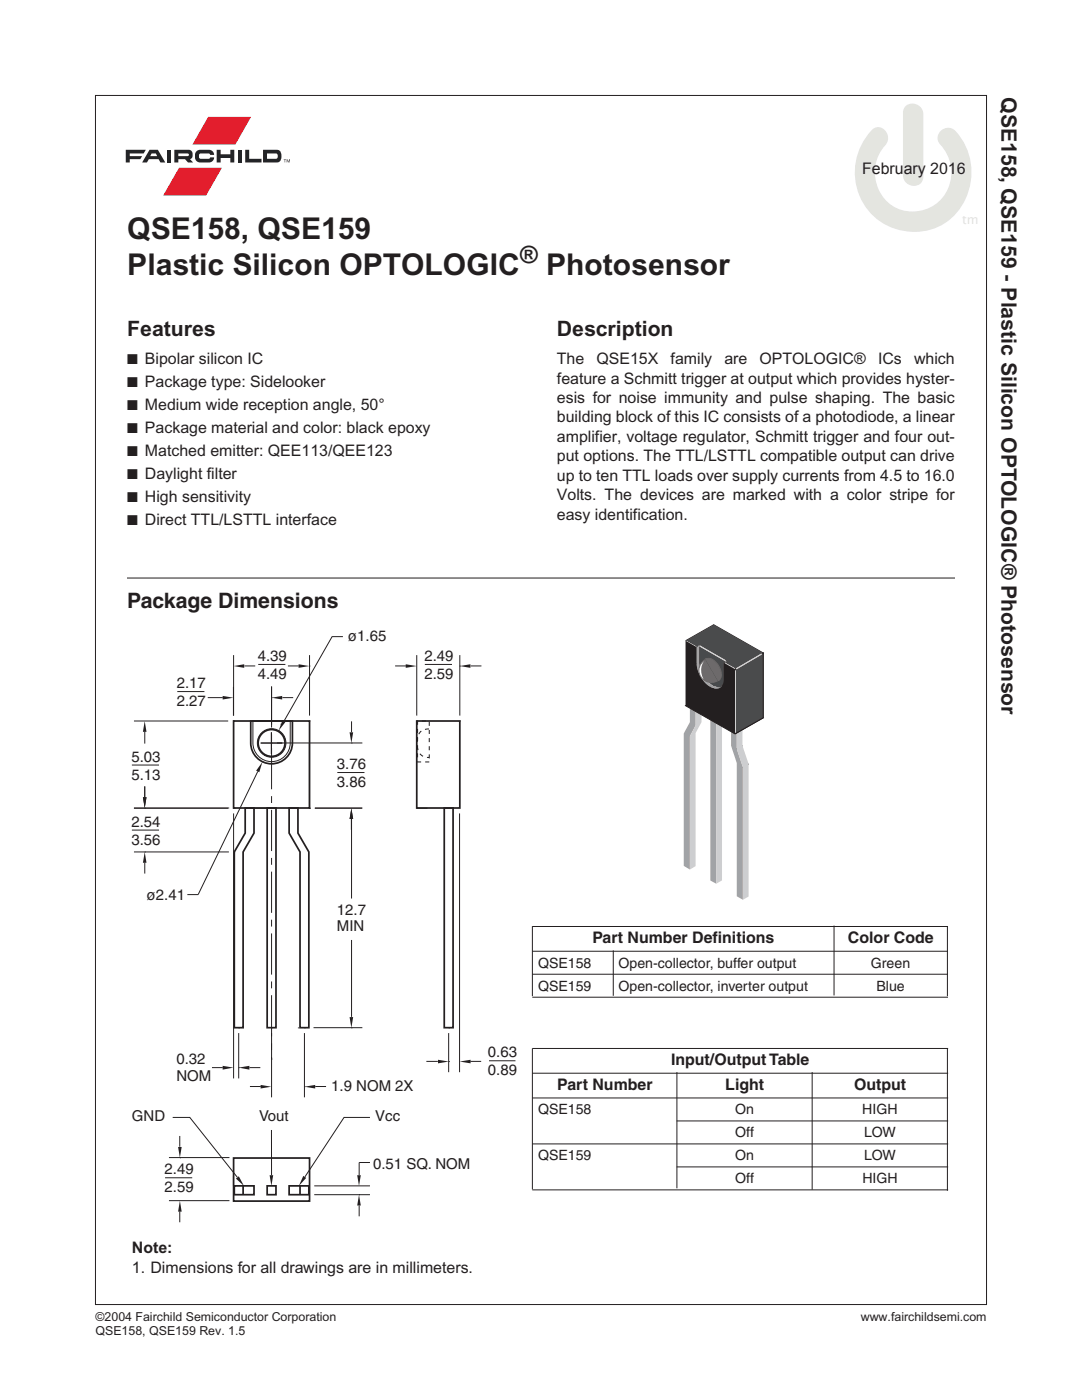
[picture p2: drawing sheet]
<svg xmlns="http://www.w3.org/2000/svg" width="216mm" height="279mm" viewBox="0 0 216 279" stroke-linecap="round" stroke-linejoin="round" font-family="sans-serif">
<g fill="#e4e5e0">
<path d="M173.9 26a1.9 1.9 0 0 1 2.1-.5 1.9 1.9 0 0 1 1.2 1.9 2.76 2.76 0 0 1-1.2 2.4 7.8 7.8 0 0 0-.7 8.1 7.8 7.8 0 0 0 7 4.3 7.8 7.8 0 0 0 7-5 7.8 7.8 0 0 0-1.7-8.4 2.04 2.04 0 0 1 .2-2.8 2.04 2.04 0 0 1 2.9 .2 12.2 12.2 0 0 1-4 19.3 11.9 11.9 0 0 1-14.3-4.6 11.9 11.9 0 0 1 1.5-14.9z"/>
<path d="M180.8 21.1a2.16 2.16 0 0 1 2.2-.2 2.16 2.16 0 0 1 1.2 1.9v12.5a2.04 2.04 0 0 1-2.1 1.8 2.04 2.04 0 0 1-1.9-2.1v-12.5a1.78 1.78 0 0 1 .6-1.4z"/>
</g>
<path d="M19 19.1h177.8v241.2h-177.8zM25.4 115.4h165.1" fill="none" stroke="#231f20" stroke-width=".2"/>
<path d="M119.9 124.4h42.6v56h-42.6z" fill="#fff"/>
<path d="M137.7 140.3l1.1 .7v3.8l-1.1 2.1v26.6l-1.3-.7v-26.4l1.3-2.3z" fill="#a1a3a6"/>
<path d="M138.8 141l1.2-.6v3.7l-1.2 2.2v26.6l-1.1 .6v-26.6l1.1-2.1z" fill="#cdced0"/>
<path d="M145.9 145l1.1 .7v3.8l1.2 3.6v26.5l-1.2-.7v-26.6l-1.1-3.5z" fill="#a1a3a6"/>
<path d="M148.2 148.8l-1.2 .7M149.4 152.5l-1.2 .7" fill="none" stroke="#231f20" stroke-width=".2"/>
<path d="M147 145.7l1.1-.6v3.7l1.3 3.7v26.4l-1.2 .7v-26.5l-1.2-3.6z" fill="#cdced0"/>
<path d="M141.7 142.7l1.2 .6v33.1l-1.2-.7z" fill="#a1a3a6"/>
<path d="M142.9 143.3l1.2-.6v33l-1.2 .7z" fill="#cdced0"/>
<path d="M136.8 127.9l5.6-3.2 9.9 5.6-5.6 3.2M139 129.1l.3-.1v3.3a5.4 5.4 0 0 0 3.6 4.9 1.58 1.58 0 0 0 1.8-1.8M139.3 132.3l-.3 .1M142 136.9l-.3 .2M142.4 124.7v12.9M144.5 132.3l.2-.2v3.3M144.7 135.4l-.2 .1M152.3 130.3v13M136.8 140.8l5.6-3.2 9.9 5.7-5.6 3.2z" fill="none" stroke="#231f20" stroke-width=".2"/>
<path d="M146.7 133.5l5.6-3.2v13l-5.6 3.1z" fill="#4a4b4c"/>
<path d="M146.7 133.5l5.6-3.2v13l-5.6 3.1z" fill="none" stroke="#231f20" stroke-width=".2"/>
<path d="M139 129.1l.3-.1v3.3a5.4 5.4 0 0 0 3.6 4.9 1.58 1.58 0 0 0 1.8-1.8v-3.3l-.3 .2v3.2a1.65 1.65 0 0 1-.8 1.8 1.65 1.65 0 0 1-1.9-.2 5.9 5.9 0 0 1-2.7-4.7z" fill="#a4a5a9"/>
<path d="M139.5 128.8l5.4 3.2v3.2a1.67 1.67 0 0 1-.8 1.8 1.67 1.67 0 0 1-1.9-.2 6 6 0 0 1-2.7-4.7z" fill="#48494a"/>
<path d="M136.8 127.9l5.6-3.2 9.9 5.6-5.6 3.2-2.2-1.2 .4-.3-5.5-3.2-.4 .3z" fill="#4a4b4c"/>
<path d="M146.9 133.5l5.1-3z" fill="#fff"/>
<path d="M152 130.5l-5.1 3" fill="none" stroke="#cdced0" stroke-width=".2"/>
<path d="M146.7 133.8v12.4z" fill="#fff"/>
<path d="M146.7 133.8v12.4" fill="none" stroke="#cdced0" stroke-width=".2"/>
<path d="M136.9 128l2 1.1z" fill="#fff"/>
<path d="M136.9 128l2 1.1" fill="none" stroke="#cdced0" stroke-width=".2"/>
<path d="M144.6 132.4l2 1.1z" fill="#fff"/>
<path d="M144.6 132.4l2 1.1" fill="none" stroke="#cdced0" stroke-width=".2"/>
<path d="M139.6 128.9l5.2 3z" fill="#fff"/>
<path d="M139.6 128.9l5.2 3" fill="none" stroke="#cdced0" stroke-width=".2"/>
<path d="M144.6 132.2l.3-.2z" fill="#a4a5a9"/>
<path d="M136.8 127.9l2.2 1.2v3.3a5.5 5.5 0 0 0 3.6 5 1.58 1.58 0 0 0 1.8-1.9v-3.2l2.3 1.2v13l-9.9-5.7z" fill="#231f20"/>
<path d="M139.2 129l.3-.1v3.3a5.4 5.4 0 0 0 3.6 4.9h.7l.3-.2a1.61 1.61 0 0 1-2.2 .1 5.9 5.9 0 0 1-2.7-4.7z" fill="#a4a5a9"/>
<g fill="#666669">
<path d="M140.8 131.5a2.11 2.11 0 0 1 2.5 1.2 2.62 2.62 0 0 1 .3 3.1l-.2 .1z"/>
<path d="M140.7 131.5l.2-.1z"/>
</g>
<path d="M140 132.1l.7-.6 2.6 4.5a2.57 2.57 0 0 1-3.3-.6 2.57 2.57 0 0 1 0-3.3z" fill="#696a6d"/>
<path d="M140.9 131.4a1.72 1.72 0 0 1 2 .7 2.92 2.92 0 0 1 .8 3.5l-.3 .3z" fill="#666669"/>
<path d="M140.7 131.5a1.83 1.83 0 0 1 2.3 .9 2.7 2.7 0 0 1 .6 3.3l-.3 .3z" fill="#696a6d"/>
<g fill="#fff">
<path d="M140.1 132.3l.3-.3a3.5 3.5 0 0 0 0 3.6 2.29 2.29 0 0 1-.3-3.3z"/>
<path d="M26.2 125h77.2v118.9h-77.2z"/>
</g>
<g fill="none" stroke="#231f20" stroke-width=".35">
<path d="M46.6 143.9h15.2v17.4h-15.2zM50 143.9h8.3v4.4a4.2 4.2 0 0 1-4.1 4.1 4.2 4.2 0 0 1-4.2-4.1zM83.2 143.9h8.6v17.4h-8.6zM48.9 161.3h1.8v5l-2.2 3.7v35.1h-1.7v-35.1l2.1-3.7zM53.3 161.3h1.8v43.8h-1.8zM57.7 161.3h1.8v5l2.1 3.7v35.1h-1.7v-35.1l-2.2-3.7zM88.6 161.3h1.8v43.8h-1.8zM46.6 231.1h15.2v8.6h-15.2zM46.8 236.7h3.9v1.7h-3.9zM48.5 236.7v1.7M53.3 236.7h1.8v1.7h-1.8zM57.7 236.7h3.9v1.7h-3.9z"/>
<path d="M59.9 236.7v1.7"/>
<circle cx="54.2" cy="148.3" r="2.68"/>
</g>
<g fill="none" stroke="#231f20" stroke-width=".2">
<path d="M50.5 143.9h7.4v4.4a3.7 3.7 0 0 1-3.7 3.7 3.7 3.7 0 0 1-3.7-3.7zM61.7 148.3v13M49.8 161.3h4.4M83.2 161.3h2.1M46.6 234.5v2.2"/>
<circle cx="54.2" cy="148.3" r="2.85"/>
</g>
<g fill="#231f20">
<path d="M53.8 234.5h.7l-.3 2.2z"/>
<path d="M46.6 132.9l2.1-.3v.7z"/>
<path d="M59.6 132.6l2.1 .3-2.1 .4z"/>
</g>
<path d="M46.6 130.7v12.1M48.8 132.9h2.1M57.5 132.9h2.1M61.7 132.9h.1M61.8 130.7v12.1M28.9 156.9v2.2M46.6 143.9h.1M61.7 143.9h.1M26.7 161.3h18.8" fill="none" stroke="#231f20" stroke-width=".2"/>
<g fill="#231f20">
<path d="M28.9 143.9l.3 2.2h-.7z"/>
<path d="M28.5 159.1h.7l-.3 2.2z"/>
</g>
<path d="M46.6 143.9h.1M28.9 161.3h.1M46.6 161.3h.1" fill="none" stroke="#231f20" stroke-width=".2"/>
<g fill="#231f20">
<path d="M28.5 159.1h.7l-.3 2.2z"/>
<path d="M28.9 170l.3 2.2h-.7z"/>
</g>
<path d="M28.9 170h.1M46.7 170h.1M46.8 161.3h.1" fill="none" stroke="#231f20" stroke-width=".2"/>
<path d="M52.4 152.1l-.7 2-.6-.3z" fill="#231f20"/>
<g fill="none" stroke="#231f20" stroke-width=".2">
<path d="M26.7 143.9h18.8M28.9 146v2.4M28.9 156.9v2.2M51.4 154l-11.9 24.5h-2.1M52 148.3h4.3M52.4 152.1h.1M54.2 146.1v4.3M56 144.5h.1M26.7 161.3h19M26.7 170h19M28.9 172.2v2.1M62.8 161.3h9.5"/>
<path d="M70.1 163.4v2.2"/>
</g>
<g fill="#231f20">
<path d="M70.1 161.3l.4 2.1h-.7z"/>
<path d="M69.8 146.1h.7l-.4 2.2z"/>
</g>
<path d="M54.2 148.3h.1M70.1 148.3h.1M61.7 161.3h.1" fill="none" stroke="#231f20" stroke-width=".2"/>
<g fill="#231f20">
<path d="M47.6 213.1l2.2-.4v.8z"/>
<path d="M44.4 212.7l2.2 .4-2.2 .4z"/>
</g>
<path d="M46.6 161.3h.1M61.7 161.3h.1M47.6 205.1h.1M47.6 213.1h.1M54.2 211.4h.1" fill="none" stroke="#231f20" stroke-width=".2"/>
<g fill="#231f20">
<path d="M70.1 161.3l.4 2.1h-.7z"/>
<path d="M69.8 203h.7l-.4 2.1z"/>
</g>
<path d="M55.3 148.3h17M70.1 144v2.1M46.6 162.3v52.9M61.7 161.3h.1M62.8 161.3h9.5M70.1 163.4v15.9M59.4 205.1h.1M70.1 205.1h.1" fill="none" stroke="#231f20" stroke-width=".2"/>
<path d="M54.2 137v74.3" fill="none" stroke="#231f20" stroke-width=".2" stroke-dasharray="8.2 1.4 1.4 1.4" stroke-linecap="butt"/>
<path d="M56.4 143.8l.5 .3-1.3 1.7z" fill="#231f20"/>
<path d="M68.4 127.1h-2.1l-9.6 16.8M52 148.3h4.3M52.8 150.8h.1M54.2 146.1v4.3M55.6 145.8h.1" fill="none" stroke="#231f20" stroke-width=".2"/>
<g fill="#231f20">
<path d="M81 132.6l2.2 .3-2.2 .4z"/>
<path d="M91.7 132.9l2.2-.3v.7z"/>
</g>
<path d="M91.7 132.9h.1M83.2 143.9h.1M91.7 143.9h.1" fill="none" stroke="#231f20" stroke-width=".2"/>
<g fill="#231f20">
<path d="M91.7 211.9l2.2-.4v.7z"/>
<path d="M87.4 211.5l2.2 .4-2.2 .3z"/>
</g>
<g fill="none" stroke="#231f20" stroke-width=".2">
<path d="M78.8 132.9h2.2M83.2 130.7v12.1M91.8 130.7v12.1M93.9 132.9h2.2M83.2 161.3h.1M91.7 162.3v51.7M42.3 213.1h2.2M47.6 206.2v9M49.8 213.1h2.1M62.6 205.1h9.7M85.1 211.8h2.3M89.5 206.2v7.8"/>
<path d="M89.6 205.1h.1M89.6 211.9h.1M93.9 211.8h2.1"/>
</g>
<path d="M60.5 234.7l.6 .4-1.5 1.6z" fill="#231f20"/>
<path d="M73.8 223h-5.2l-7.8 11.9" fill="none" stroke="#231f20" stroke-width=".2"/>
<path d="M47.1 235.2l.6-.4 1 1.9z" fill="#231f20"/>
<path d="M34.5 223h3.4l9.5 12" fill="none" stroke="#231f20" stroke-width=".2"/>
<g fill="#231f20">
<path d="M71.6 238.4l.4 2.2h-.7z"/>
<path d="M71.3 234.5h.7l-.4 2.2z"/>
</g>
<path d="M54.2 225.5v9M61.6 236.7h.1M61.6 238.4h.1M62.7 236.7h11.1M62.7 238.4h11.1M71.6 238.4h.1M73.8 232h-2.1v2.5M71.7 240.6v2.1" fill="none" stroke="#231f20" stroke-width=".2"/>
<g fill="#231f20">
<path d="M52 216.5l2.2 .4-2.2 .3z"/>
<path d="M60.7 216.9l2.2-.4v.7z"/>
</g>
<path d="M46.6 137.1v5.7M70.1 187.6v15.3M49.9 216.8h2.1M54.2 205.1h.1M54.2 206.2v12.8M60.7 205.1h.1M60.7 216.9h.1M60.7 206.2v12.8M62.9 216.8h2.2" fill="none" stroke="#231f20" stroke-width=".2"/>
<g fill="#231f20">
<path d="M54.2 139.2l2.1-.3v.7z"/>
<path d="M44.4 138.9l2.2 .3-2.2 .4z"/>
</g>
<path d="M41.5 139.2h3M51.5 132.6h5.4M54.2 139.2h.1M54.2 137.1v7.6M56.3 139.2h2.2M84.8 132.6h5.4M46.6 143.9h.1M54.2 143.9h.1" fill="none" stroke="#231f20" stroke-width=".2"/>
<g fill="#231f20">
<path d="M35.9 239.6l.4 2.2h-.8z"/>
<path d="M35.5 228.9h.8l-.4 2.2z"/>
</g>
<g fill="none" stroke="#231f20" stroke-width=".2">
<path d="M35.4 138h5.4M26.3 152.7h5.4M67.3 154.2h5.4M26.3 165.7h5.4M106.2 184.9h83M106.2 189.8h83M106.2 194.4h83M106.2 199h83M106.2 184.8v14M122.4 189.7v9M166.4 184.7v14M189 184.8v14"/>
<path d="M97.6 211.7h5.3M106.2 209.2h83M106.2 214.2h83M106.2 219.1h83M106.2 209.2v28.2M135.1 214v23.2M162.1 214v23.4M189 209.2v28.4M32.9 235h5.5M33.7 239.6h12.1M33.7 231h12.1M35.9 226.7v2.2"/>
<path d="M35.9 231.1h.1M106.2 228.3h83M106.2 237.5h83M135 223.7h54.2M135 232.9h54.2M35.9 241.8v2.1"/>
</g>
<path d="M83.3 143.9h2.4v8.2h-2.4zM85.6 145.5a2 2 0 0 0-2.3 1.8 3.5 3.5 0 0 0 1 3.6l1.3 .3" fill="none" stroke="#231f20" stroke-width=".2" stroke-dasharray=".8 .8" stroke-linecap="butt"/>
<path d="M25.1 23.3h32.7v15.7h-32.7z" fill="#fff"/>
<g fill="#e31e2d">
<path d="M41.5 23.3h8.6l-3.1 5.5h-8.6z"/>
<path d="M35.7 33.5h8.6l-3.2 5.5h-8.5z"/>
</g>
<g fill="#1d242b">
<path d="M48.9 29.9h.8v1.8h2.5v.7h-3.3z"/>
<path d="M39.2 30.2l.7-.3h1.8l.5 .1 .5 .6v.3h-.8l-.3-.3-1.7 .1-.2 .7 .3 .3h1.6l.3-.3h.8l-.1 .5-.6 .5h-2.1a1.26 1.26 0 0 1-.9-1.9z"/>
<path d="M43.2 29.9h.8v.9h2v-.9h.8v2.5h-.8v-.9h-2v.9h-.8z"/>
<path d="M33.3 29.9h.8v2.5h-.8z"/>
<path d="M47.4 29.9h.8v2.5h-.8z"/>
<path d="M25.1 29.9h4l-.4 .7h-2.8v.6h2.5l-.4 .6h-2.1v.6h-.8z"/>
<path d="M56.6 31.8h.5l-.2 .1v.5l-.1-.5z"/>
<path d="M57.2 31.8h.2l.1 .5 .2-.5h.2v.6l-.1-.5-.2 .5-.3-.5-.1 .5z"/>
<path d="M53.3 30.6l1.9 .1a.62 .62 0 0 1-.2 1h-1.7zM52.5 29.9v2.5h2.7a.81 .81 0 0 0 .9-.6 1.39 1.39 0 0 0-.7-1.9z"/>
<path d="M35.6 30.6v.6h1.8l.3-.3-.3-.3zM34.8 29.9h2.8a1 1 0 0 1 .8 .8 1 1 0 0 1-.5 1.1l.6 .6h-1l-.6-.6h-1.3v.6h-.8z"/>
<path d="M29.8 29.9l-1.4 2.5h.9l.4-.6h1.9l.4 .6h1l-1.5-2.5zM30.2 30.6h.9l.3 .6h-1.4z"/>
</g>
<g font-size="6" fill="#231f20">
<text x="25.4" y="47.7">QSE158, QSE159</text>
<text x="25.4" y="54.8">Plastic Silicon OPTOLOGIC</text>
<text x="109" y="54.8">Photosensor</text>
</g>
<text font-size="4.8" fill="#231f20" x="103.8" y="52.4">®</text>
<g font-size="4.2" fill="#231f20">
<text x="199.8" y="19.4" transform="rotate(90 199.8 19.4)">QSE158, QSE159 - Plastic Silicon OPTOLOGIC® Photosensor</text>
<text x="25.4" y="67">Features</text>
<text x="111.1" y="67">Description</text>
<text x="25.4" y="121.4">Package Dimensions</text>
</g>
<g font-size="3.2" fill="#231f20">
<text x="172" y="34.8">February</text>
<text x="185.6" y="34.8">2016</text>
<text x="111.1" y="72.7">The</text>
<text x="111.1" y="76.6">feature a Schmitt trigger at output which provides hyster-</text>
<text x="119" y="72.7">QSE15X</text>
<text x="133.8" y="72.7">family</text>
<text x="144.5" y="72.7">are</text>
<text x="151.6" y="72.7">OPTOLOGIC®</text>
<text x="175.2" y="72.7">ICs</text>
<text x="182.4" y="72.7">which</text>
<text x="111.1" y="80.4">esis for noise immunity and pulse shaping. The basic</text>
<text x="111.1" y="84.3">building block of this IC consists of a photodiode, a linear</text>
<text x="111.1" y="88.2">amplifier, voltage regulator, Schmitt trigger and four out-</text>
<text x="111.1" y="92.1">put options. The TTL/LSTTL compatible output can drive</text>
<text x="111.1" y="96">up to ten TTL loads over supply currents from 4.5 to 16.0</text>
<text x="111.1" y="99.8">Volts. The devices are marked with a color stripe for</text>
<text x="111.1" y="103.7">easy identification.</text>
<text x="118.2" y="188.3">Part Number Def</text>
<text x="142.2" y="188.3">initions</text>
<text x="169.2" y="188.3">Color Code</text>
<text x="133.9" y="212.6">Input/Output Table</text>
<text x="111.2" y="217.5">Part Number</text>
<text x="144.7" y="217.5">Light</text>
<text x="170.4" y="217.5">Output</text>
<text x="26.3" y="250.1">Note:</text>
<text x="26.3" y="254">1. Dimensions for all drawings are in millimeters.</text>
</g>
<g font-size="3" fill="#231f20">
<text x="51.4" y="131.9">4.39</text>
<text x="69.5" y="127.8">ø1.65</text>
<text x="84.7" y="131.9">2.49</text>
<text x="35.3" y="137.4">2.17</text>
<text x="51.4" y="135.5">4.49</text>
<text x="84.7" y="135.5">2.59</text>
<text x="35.3" y="140.9">2.27</text>
<text x="26.2" y="152">5.03</text>
<text x="26.2" y="155.6">5.13</text>
<text x="67.2" y="153.5">3.76</text>
<text x="67.2" y="157.1">3.86</text>
<text x="26.2" y="165">2.54</text>
<text x="26.2" y="168.6">3.56</text>
<text x="29.3" y="179.6">ø2.41</text>
<text x="67.2" y="182.7">12.7</text>
<text x="67.2" y="185.8">MIN</text>
<text x="35.2" y="212.3">0.32</text>
<text x="35.2" y="215.8">NOM</text>
<text x="97.3" y="211">0.63</text>
<text x="97.3" y="214.6">0.89</text>
<text x="66.1" y="217.7">1.9 NOM 2X</text>
<text x="26.3" y="223.6">GND</text>
<text x="51.7" y="223.6">Vout</text>
<text x="74.9" y="223.6">Vcc</text>
<text x="74.4" y="233.3">0.51 SQ. NOM</text>
<text x="32.8" y="234.4">2.49</text>
<text x="32.8" y="237.9">2.59</text>
</g>
<g font-size="2.8" fill="#231f20">
<text x="25.4" y="72.7">■ Bipolar silicon IC</text>
<text x="25.4" y="77.3">■ Package type: Sidelooker</text>
<text x="25.4" y="81.8">■ Medium wide reception angle, 50°</text>
<text x="25.4" y="86.4">■ Package material and color: black epoxy</text>
<text x="25.4" y="91">■ Matched emitter: QEE113/QEE123</text>
<text x="25.4" y="95.6">■ Daylight filter</text>
<text x="25.4" y="100.2">■ High sensitivity</text>
<text x="25.4" y="104.8">■ Direct TTL/LSTTL interface</text>
<text x="107.4" y="193.1">QSE158</text>
<text x="107.4" y="197.7">QSE159</text>
<text x="123.4" y="193.1">Open-collector, buffer output</text>
<text x="123.4" y="197.7">Open-collector, inverter output</text>
<text x="173.8" y="193.1">Green</text>
<text x="174.9" y="197.7">Blue</text>
<text x="107.4" y="222.2">QSE158</text>
<text x="146.7" y="222.2">On</text>
<text x="146.7" y="226.8">Off</text>
<text x="172.1" y="222.2">HIGH</text>
<text x="172.4" y="226.8">LOW</text>
<text x="107.4" y="231.4">QSE159</text>
<text x="146.7" y="231.4">On</text>
<text x="172.4" y="231.4">LOW</text>
<text x="146.7" y="236">Off</text>
<text x="172.1" y="236">HIGH</text>
</g>
<g font-size="2.5" fill="#231f20">
<text x="19" y="263.7">©2004 Fairchild Semiconductor Corporation</text>
<text x="171.8" y="263.7">www.fairchildsemi.com</text>
<text x="19" y="266.5">QSE158, QSE159 Rev. 1.5</text>
</g>
</svg>
